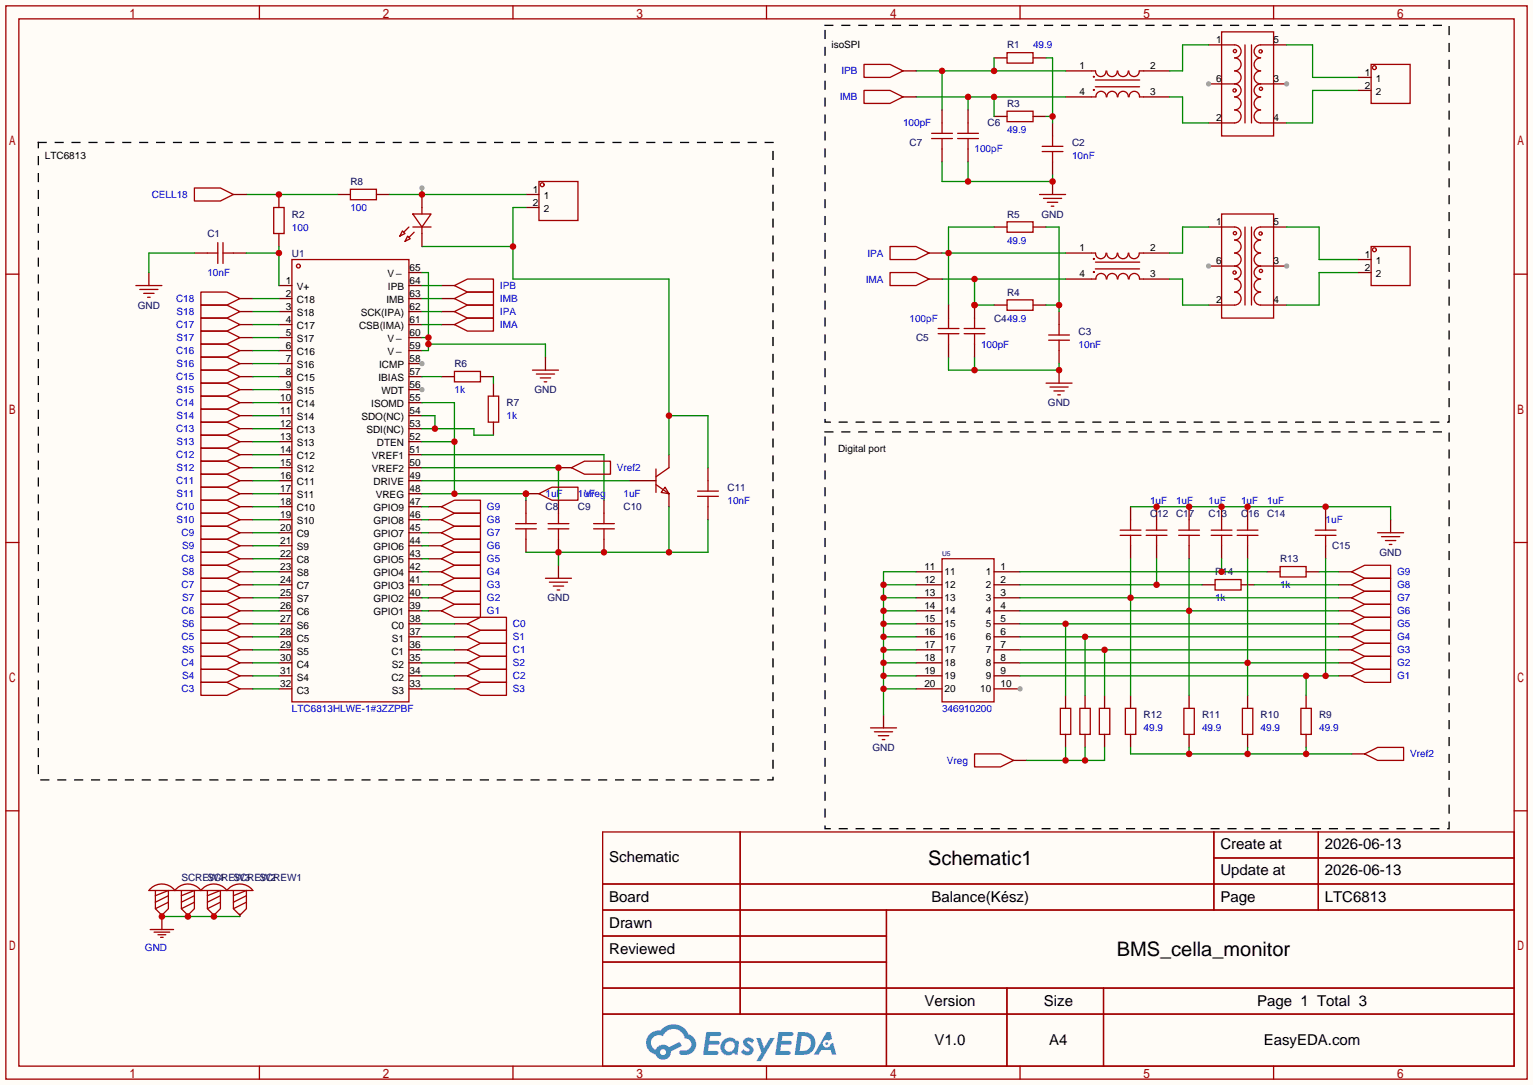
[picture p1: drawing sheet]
<svg xmlns="http://www.w3.org/2000/svg" width="299mm" height="212mm" viewBox="0 0 299 212" stroke-linecap="round" stroke-linejoin="round" font-family="sans-serif">
<path d="M0 0h299.5v211.8h-299.5z" fill="#fffcf7"/>
<g fill="none" stroke="#a10000" stroke-width=".25">
<path d="M1.1 1.1h297.2v209.6h-297.2zM3.7 3.7h292.1v204.5h-292.1zM50.7 1.1v2.6M100.2 1.1v2.6M149.7 1.1v2.6M199.3 1.1v2.6M248.8 1.1v2.6M1.1 53.5h2.6M295.8 53.5h2.5M1.1 105.9h2.6M295.8 105.9h2.5M1.1 158.3h2.6"/>
<path d="M295.8 158.3h2.5M117.7 162.4h178.1v45.8h-178.1zM117.7 172.6h178.1M117.7 177.7h178.1M144.6 162.4v35.6M173.2 177.7v30.5M237.1 162.4v15.3M237.1 167.5h58.7M257.5 162.4v15.3M117.7 182.8h55.5M117.7 192.9h178.1M117.7 187.8h55.5"/>
<path d="M117.7 198h178.1M196.7 192.9v15.3M215.6 192.9v15.3M50.7 208.2v2.5M100.2 208.2v2.5M149.7 208.2v2.5M199.3 208.2v2.5M248.8 208.2v2.5"/>
</g>
<g fill="#5487ff">
<path d="M145.5 202.8a1.3 1.3 0 0 1 1.8 .3l-.4 .6a.54 .54 0 0 0-.9-.2l.1 .2a1.58 1.58 0 0 1 1.1 1.6 1.43 1.43 0 0 1-2.5 .1l.5-.6a.64 .64 0 0 0 .5 .5 .64 .64 0 0 0 .7-.3l-.2-.2a1.35 1.35 0 0 1-.9-1.8z"/>
<path d="M147.7 202.7h.9l.7 1.9 1.1-1.9h.9l-2.7 4.5h-.9l1-1.7z"/>
<path d="M138 201.5h1.6a1.31 1.31 0 0 1 1.2 .2 .4 .4 0 0 1-.3 .6h-1.8l-.1 .9h1.6a.4 .4 0 0 1 .4 .4 .4 .4 0 0 1-.4 .4h-1.7l-.2 1.2h.8a1.23 1.23 0 0 1 1.2 .2 .39 .39 0 0 1-.3 .6h-2.7z"/>
<path d="M152.1 201.5h1.6a1.32 1.32 0 0 1 1.3 .2 .39 .39 0 0 1-.4 .6h-1.7l-.2 .9h1.7a.4 .4 0 0 1 .3 .4 .4 .4 0 0 1-.4 .4h-1.7l-.2 1.2h.8a1.23 1.23 0 0 1 1.2 .2 .39 .39 0 0 1-.3 .6h-2.7z"/>
<path d="M161.5 201.5h.7l.4 1.3-.7 .4a.75 .75 0 0 0-1.1 .3 .75 .75 0 0 0 .5 1 .75 .75 0 0 0 .9-.6l.6-.3 .6 2.4h-.9l-.2-1h-1.9l-.5 1h-.9z"/>
<path d="M155.9 201.5l-.7 4.5h1.5a2.27 2.27 0 0 0 2.6-2.3 2.27 2.27 0 0 0-2.7-2.2zM156.6 202.3a1.5 1.5 0 0 1 1.8 1.5 1.5 1.5 0 0 1-1.9 1.4h-.3z"/>
<path d="M141.3 203.1a1.6 1.6 0 0 0-.3 2.3 1.6 1.6 0 0 0 2.3 .2l.8 .4 .3-2.5-.2-.3h-.4a1.58 1.58 0 0 0-2.5-.1zM141.9 203.6a.99 .99 0 0 1 1.6 .3 .99 .99 0 0 1-.9 1.4 .94 .94 0 0 1-1-.5 .94 .94 0 0 1 .3-1.2z"/>
<path d="M126.9 201.9a2.37 2.37 0 0 0 1.2 4 1.54 1.54 0 0 0 1.7 1 1.54 1.54 0 0 0 1.3-1.6l2.1-1.1-.5-.8-2 1.1a1.57 1.57 0 0 0-2.6 .4 1.5 1.5 0 0 1-.8-2.1 1.5 1.5 0 0 1 2.2-.5 2.23 2.23 0 0 1 2.3-1.4 2.23 2.23 0 0 1 2 1.8 1.16 1.16 0 0 1 1.2 1.1 1.16 1.16 0 0 1-1 1.3h-.7a.47 .47 0 0 0-.6 .3 .47 .47 0 0 0 .4 .6 2.17 2.17 0 0 0 2.5-1 2.17 2.17 0 0 0-.3-2.7l-.8-.4a3.2 3.2 0 0 0-5.4-.7l-1.2 .1zM129 205.4a.58 .58 0 0 1 1.1 0 .58 .58 0 0 1-1.1 0z"/>
<circle cx="161.5" cy="203.8" r=".28"/>
</g>
<g fill="none" stroke="#a10000" stroke-width=".25">
<path d="M57 50.7h22.9v86.3h-22.9z"/>
<circle cx="58.3" cy="51.9" r=".38"/>
</g>
<g fill="none" stroke="#870000" stroke-width=".25">
<path d="M54.5 55.8h2.5M54.5 58.3h2.5M54.5 60.8h2.5M54.5 63.4h2.5M54.5 65.9h2.5M54.5 68.5h2.5M54.5 71h2.5M54.5 73.5h2.5M54.5 76.1h2.5M54.5 78.6h2.5M79.9 76.1h2.5M79.9 78.6h2.5"/>
<path d="M54.5 81.2h2.5M54.5 83.7h2.5M54.5 86.2h2.5M54.5 88.8h2.5M54.5 91.3h2.5M54.5 93.9h2.5M54.5 96.4h2.5M54.5 98.9h2.5M79.9 81.2h2.5M79.9 83.7h2.5M79.9 86.2h2.5M79.9 88.8h2.5"/>
<path d="M79.9 91.3h2.5M79.9 93.9h2.5M79.9 96.4h2.5M79.9 98.9h2.5M54.5 101.5h2.5M54.5 104h2.5M54.5 106.6h2.5M54.5 109.1h2.5M54.5 111.6h2.5M54.5 114.2h2.5M54.5 116.7h2.5M54.5 119.3h2.5"/>
<path d="M79.9 101.5h2.5M79.9 104h2.5M79.9 106.6h2.5M79.9 109.1h2.5M79.9 111.6h2.5M79.9 114.2h2.5M79.9 116.7h2.5M79.9 119.3h2.5M54.5 121.8h2.5M54.5 124.3h2.5M54.5 126.9h2.5M54.5 129.4h2.5"/>
<path d="M54.5 132h2.5M54.5 134.5h2.5M79.9 121.8h2.5M79.9 124.3h2.5M79.9 126.9h2.5M79.9 129.4h2.5M79.9 132h2.5M79.9 134.5h2.5"/>
</g>
<circle cx="82.4" cy="76.1" r=".51" fill="#999"/>
<path d="M79.9 73.5h2.5M79.9 71h2.5" fill="none" stroke="#870000" stroke-width=".25"/>
<circle cx="82.4" cy="71" r=".51" fill="#999"/>
<g fill="none" stroke="#870000" stroke-width=".25">
<path d="M79.9 58.3h2.5M79.9 55.8h2.5M79.9 53.2h2.5M79.9 68.5h2.5M79.9 65.9h2.5M79.9 63.4h2.5M79.9 60.8h2.5M194.2 111.6h5.1M194.2 114.2h5.1M194.2 116.7h5.1M194.2 119.3h5.1M194.2 121.8h5.1"/>
<path d="M194.2 124.3h5.1M194.2 126.9h5.1M194.2 129.4h5.1M194.2 132h5.1M194.2 134.5h5.1"/>
</g>
<path d="M184 109.1h10.2v27.9h-10.2z" fill="none" stroke="#a10000" stroke-width=".25"/>
<circle cx="199.3" cy="134.5" r=".51" fill="#999"/>
<g fill="none" stroke="#870000" stroke-width=".25">
<path d="M208.2 13.8h5M208.2 18.9h5M223.4 13.8h5.1M223.4 18.9h5.1M236.1 8.8h2.5M248.8 16.4h2.5M236.1 24h2.5M46.9 58.3h2.5M208.2 49.4h5M208.2 54.5h5M223.4 49.4h5.1M223.4 54.5h5.1"/>
<path d="M46.9 71h2.5M46.9 68.5h2.5M46.9 65.9h2.5M46.9 73.5h2.5M46.9 78.6h2.5M46.9 76.1h2.5M46.9 60.8h2.5M46.9 63.4h2.5M46.9 98.9h2.5M46.9 86.2h2.5M46.9 83.7h2.5M46.9 96.4h2.5"/>
<path d="M46.9 93.9h2.5M46.9 88.8h2.5M46.9 81.2h2.5M46.9 91.3h2.5M46.9 111.6h2.5M46.9 114.2h2.5M46.9 116.7h2.5M46.9 119.3h2.5M46.9 101.5h2.5M46.9 106.6h2.5M46.9 109.1h2.5M46.9 104h2.5"/>
<path d="M178.9 111.6h5.1M178.9 114.2h5.1M178.9 116.7h5.1M178.9 119.3h5.1M46.9 121.8h2.5M46.9 124.3h2.5M46.9 126.9h2.5M46.9 129.4h2.5M46.9 132h2.5M46.9 134.5h2.5M88.8 121.8h2.5M88.8 124.3h2.5"/>
<path d="M88.8 126.9h2.5M88.8 129.4h2.5M88.8 132h2.5M88.8 134.5h2.5M178.9 121.8h5.1M178.9 124.3h5.1M178.9 126.9h5.1M178.9 129.4h5.1M178.9 132h5.1M178.9 134.5h5.1"/>
</g>
<g fill="none" stroke="#a10000" stroke-width=".25">
<path d="M213.3 13.8h.7M214 16.9h8.6M214 15.6h8.6M214 13.9a1.01 1.01 0 0 0 1 1.1 1.01 1.01 0 0 0 1-1.1M216.1 18.9a1.01 1.01 0 0 0-1-1.1 1.01 1.01 0 0 0-1 1.1h-.8M216.2 13.9a1.01 1.01 0 0 0 1 1.1 1.01 1.01 0 0 0 1-1.1M216.2 18.9a1.01 1.01 0 0 1 1-1.1 1.01 1.01 0 0 1 1.1 1.1M218.4 13.9a1.01 1.01 0 0 0 1 1.1 1.01 1.01 0 0 0 1-1.1M218.4 18.9a1.01 1.01 0 0 1 1-1.1 1.01 1.01 0 0 1 1 1.1M220.5 13.9a1.01 1.01 0 0 0 1 1.1 1.01 1.01 0 0 0 1-1.1M220.6 18.9a1.01 1.01 0 0 1 1-1.1 1.01 1.01 0 0 1 1 1.1h.8M222.6 13.8h.8"/>
<path d="M238.6 6.2h10.2v20.3h-10.2zM238.6 8.8h2.6a1.27 1.27 0 0 1 1.2 1.2 1.27 1.27 0 0 1-1.2 1.3 1.27 1.27 0 0 1 1.2 1.3 1.27 1.27 0 0 1-1.2 1.2 1.27 1.27 0 0 1 1.2 1.3 1.27 1.27 0 0 1-1.2 1.3M238.6 16.4h2.6M241.2 16.4a1.27 1.27 0 0 1 1.2 1.3 1.27 1.27 0 0 1-1.2 1.2 1.27 1.27 0 0 1 1.2 1.3 1.27 1.27 0 0 1-1.2 1.3 1.27 1.27 0 0 1 1.2 1.2 1.27 1.27 0 0 1-1.2 1.3h-2.6M243.2 8.8v15.2M244.5 8.8v15.2M246.3 16.4a1.27 1.27 0 0 0-1.3 1.3 1.27 1.27 0 0 0 1.3 1.2 1.27 1.27 0 0 0-1.3 1.3 1.27 1.27 0 0 0 1.3 1.3 1.27 1.27 0 0 0-1.3 1.2 1.27 1.27 0 0 0 1.3 1.3h2.5M246.3 16.4h2.5M248.8 8.8h-2.5a1.27 1.27 0 0 0-1.3 1.2 1.27 1.27 0 0 0 1.3 1.3 1.27 1.27 0 0 0-1.3 1.3 1.27 1.27 0 0 0 1.3 1.2 1.27 1.27 0 0 0-1.3 1.3 1.27 1.27 0 0 0 1.3 1.3M39.2 57h5.1l2.6 1.3-2.6 1.3h-5.1zM39.2 59.6h5.1l2.6 1.2-2.6 1.3h-5.1zM213.3 54.5h.8"/>
<path d="M213.3 49.4h.7a1.01 1.01 0 0 0 1 1.1 1.01 1.01 0 0 0 1-1.1M214 52.5h8.6M214 51.2h8.6M214.1 54.5a1.01 1.01 0 0 1 1-1.1 1.01 1.01 0 0 1 1 1.1M216.2 49.4a1.01 1.01 0 0 0 1 1.1 1.01 1.01 0 0 0 1-1.1M216.2 54.5a1.01 1.01 0 0 1 1-1.1 1.01 1.01 0 0 1 1.1 1.1M218.4 49.4a1.01 1.01 0 0 0 1 1.1 1.01 1.01 0 0 0 1-1.1M218.4 54.5a1.01 1.01 0 0 1 1-1.1 1.01 1.01 0 0 1 1 1.1M220.6 54.5a1.01 1.01 0 0 1 1-1.1 1.01 1.01 0 0 1 1 1.1M222.6 54.5h.8M223.4 49.4h-.9a1.01 1.01 0 0 1-1 1.1 1.01 1.01 0 0 1-1-1.1M39.2 69.7h5.1l2.6 1.3-2.6 1.3h-5.1z"/>
<path d="M39.2 67.2h5.1l2.6 1.3-2.6 1.2h-5.1zM39.2 64.6h5.1l2.6 1.3-2.6 1.3h-5.1zM39.2 72.3h5.1l2.6 1.2-2.6 1.3h-5.1zM39.2 77.3h5.1l2.6 1.3-2.6 1.3h-5.1zM39.2 74.8h5.1l2.6 1.3-2.6 1.2h-5.1zM39.2 62.1h5.1l2.6 1.3-2.6 1.2h-5.1zM39.2 79.9h5.1l2.6 1.3-2.6 1.2h-5.1zM39.2 97.7h5.1l2.6 1.2-2.6 1.3h-5.1zM39.2 85h5.1l2.6 1.2-2.6 1.3h-5.1zM39.2 82.4h5.1l2.6 1.3-2.6 1.3h-5.1zM39.2 95.1h5.1l2.6 1.3-2.6 1.3h-5.1zM39.2 92.6h5.1l2.6 1.3-2.6 1.2h-5.1z"/>
<path d="M39.2 87.5h5.1l2.6 1.3-2.6 1.2h-5.1zM39.2 90h5.1l2.6 1.3-2.6 1.3h-5.1zM39.2 100.2h5.1l2.6 1.3-2.6 1.2h-5.1zM39.2 105.3h5.1l2.6 1.3-2.6 1.2h-5.1zM39.2 107.8h5.1l2.6 1.3-2.6 1.3h-5.1zM39.2 102.7h5.1l2.6 1.3-2.6 1.3h-5.1zM39.2 110.4h5.1l2.6 1.2-2.6 1.3h-5.1zM39.2 112.9h5.1l2.6 1.3-2.6 1.2h-5.1zM39.2 118h5.1l2.6 1.3-2.6 1.2h-5.1zM39.2 115.4h5.1l2.6 1.3-2.6 1.3h-5.1zM39.2 130.7h5.1l2.6 1.3-2.6 1.2h-5.1zM39.2 125.6h5.1l2.6 1.3-2.6 1.2h-5.1z"/>
<path d="M39.2 123.1h5.1l2.6 1.2-2.6 1.3h-5.1zM39.2 120.5h5.1l2.6 1.3-2.6 1.3h-5.1zM39.2 128.1h5.1l2.6 1.3-2.6 1.3h-5.1zM39.2 133.2h5.1l2.6 1.3-2.6 1.3h-5.1zM91.3 121.8l2.6-1.3h5v2.6h-5zM91.3 124.3l2.6-1.2h5v2.5h-5zM91.3 129.4l2.6-1.3h5v2.6h-5zM91.3 134.5l2.6-1.3h5v2.6h-5zM91.3 126.9l2.6-1.3h5v2.5h-5zM91.3 132l2.6-1.3h5v2.5h-5z"/>
<circle cx="213.7" cy="15" r=".08"/>
<circle cx="213.7" cy="17.6" r=".08"/>
<circle cx="241.2" cy="17.7" r=".32"/>
<circle cx="213.7" cy="50.5" r=".08"/>
<circle cx="213.7" cy="53.1" r=".08"/>
</g>
<g fill="none" stroke="#008700" stroke-width=".25">
<path d="M49.4 58.3h5.1M49.4 78.6h5.1M49.4 73.5h5.1M49.4 68.5h5.1M49.4 63.4h5.1M49.4 60.8h5.1M49.4 65.9h5.1M49.4 71h5.1M49.4 76.1h5.1M49.4 98.9h5.1M49.4 93.9h5.1M49.4 88.8h5.1"/>
<path d="M49.4 83.7h5.1M49.4 81.2h5.1M49.4 86.2h5.1M49.4 91.3h5.1M49.4 96.4h5.1M49.4 119.3h5.1M49.4 114.2h5.1M49.4 109.1h5.1M49.4 104h5.1M49.4 101.5h5.1M49.4 106.6h5.1M49.4 111.6h5.1"/>
<path d="M49.4 116.7h5.1M49.4 121.8h5.1M49.4 126.9h5.1M49.4 132h5.1M49.4 134.5h5.1M49.4 129.4h5.1M49.4 124.3h5.1M82.4 121.8h6.4M82.4 126.9h6.4M82.4 132h6.4M82.4 134.5h6.4M82.4 129.4h6.4"/>
<path d="M82.4 124.3h6.4"/>
</g>
<circle cx="251.3" cy="16.4" r=".51" fill="#999"/>
<path d="M236.1 16.4h2.5M248.8 8.8h2.5M248.8 24h2.5" fill="none" stroke="#870000" stroke-width=".25"/>
<circle cx="236.1" cy="16.4" r=".51" fill="#999"/>
<g fill="none" stroke="#a10000" stroke-width=".25">
<path d="M238.6 41.8h10.2v20.3h-10.2zM238.6 44.3h2.6a1.27 1.27 0 0 1 1.2 1.3 1.27 1.27 0 0 1-1.2 1.3 1.27 1.27 0 0 1 1.2 1.2 1.27 1.27 0 0 1-1.2 1.3 1.27 1.27 0 0 1 1.2 1.3 1.27 1.27 0 0 1-1.2 1.2M238.6 51.9h2.6M241.2 51.9a1.27 1.27 0 0 1 1.2 1.3 1.27 1.27 0 0 1-1.2 1.3 1.27 1.27 0 0 1 1.2 1.3 1.27 1.27 0 0 1-1.2 1.2 1.27 1.27 0 0 1 1.2 1.3 1.27 1.27 0 0 1-1.2 1.3h-2.6M243.2 44.3v15.3M244.5 44.3v15.3M246.3 51.9a1.27 1.27 0 0 0-1.3 1.3 1.27 1.27 0 0 0 1.3 1.3 1.27 1.27 0 0 0-1.3 1.3 1.27 1.27 0 0 0 1.3 1.2 1.27 1.27 0 0 0-1.3 1.3 1.27 1.27 0 0 0 1.3 1.3h2.5M246.3 51.9h2.5M248.8 44.3h-2.5a1.27 1.27 0 0 0-1.3 1.3 1.27 1.27 0 0 0 1.3 1.3 1.27 1.27 0 0 0-1.3 1.2 1.27 1.27 0 0 0 1.3 1.3 1.27 1.27 0 0 0-1.3 1.3 1.27 1.27 0 0 0 1.3 1.2"/>
<circle cx="241.2" cy="10" r=".32"/>
<circle cx="246.3" cy="10" r=".32"/>
<circle cx="246.3" cy="17.3" r=".32"/>
<circle cx="241.2" cy="53.2" r=".32"/>
</g>
<path d="M236.1 44.3h2.5M236.1 59.6h2.5M248.8 51.9h2.5" fill="none" stroke="#870000" stroke-width=".25"/>
<circle cx="251.3" cy="51.9" r=".51" fill="#999"/>
<path d="M236.1 51.9h2.5M248.8 59.6h2.5M248.8 44.3h2.5" fill="none" stroke="#870000" stroke-width=".25"/>
<circle cx="236.1" cy="51.9" r=".51" fill="#999"/>
<g fill="none" stroke="#a10000" stroke-width=".25">
<path d="M196.7 10.3h5.1v2h-5.1zM267.8 12.6h7.7v7.6h-7.7zM68.5 37h5v2h-5zM105.3 35.4h7.6v7.7h-7.6zM196.7 21.7h5.1v2h-5.1zM203.6 29.6h4M203.6 28.6h4M205.6 26.5v2.1M205.6 29.6v2M40.5 49.4h2M42.5 47.4v4M43.6 49.4h2"/>
<path d="M43.6 47.4v4M53.5 40.5h2v5.1h-2zM196.7 43.3h5.1v2h-5.1zM196.7 58.5h5.1v2.1h-5.1zM267.8 48.1h7.7v7.7h-7.7zM88.8 72.5h5.1v2h-5.1zM95.4 77.3h2v5.1h-2zM204.9 66.4h4M204.9 65.4h4M206.9 63.4v2M206.9 66.4v2.1M136.3 96.9h4"/>
<path d="M136.3 95.9h4M138.3 93.9v2M138.3 96.9v2M237.4 113.2h5v2h-5zM250.1 110.6h5v2h-5zM219.8 138.3h2.1v5.1h-2.1zM231.3 138.3h2v5.1h-2zM242.7 138.3h2v5.1h-2zM254.1 138.3h2.1v5.1h-2.1z"/>
<circle cx="268.5" cy="13.2" r=".38"/>
<circle cx="105.9" cy="36.1" r=".38"/>
<circle cx="241.2" cy="45.5" r=".32"/>
<circle cx="246.3" cy="45.6" r=".32"/>
<circle cx="246.3" cy="52.9" r=".32"/>
<circle cx="268.5" cy="48.8" r=".38"/>
</g>
<path d="M178.9 13.8h29.3M184 13.8v7.7M194.2 11.3v2.5M228.5 18.9h2.5v5.1h5.1M236.1 8.8h-5.1v5h-2.5M251.3 8.8h5.1v6.3h8.9M265.3 17.7h-8.9v6.3h-5.1M228.5 54.5h2.5v5.1h5.1M236.1 44.3h-5.1v5.1h-2.5M251.3 44.3h6.4v6.4h7.6M265.3 53.2h-7.6v6.4h-6.4" fill="none" stroke="#008700" stroke-width=".25"/>
<g fill="none" stroke="#870000" stroke-width=".25">
<path d="M194.2 11.3h2.5M201.8 11.3h2.5M265.3 15.1h2.5M265.3 17.7h2.5M54.5 38v2.5M65.9 38h2.6M73.5 38h2.6M102.7 38h2.6M194.2 22.7h2.5M201.8 22.7h2.5M205.6 24v2.5M205.6 31.6v2.6"/>
<path d="M38 49.4h2.5M45.6 49.4h2.5M54.5 45.6v2.5M102.7 40.5h2.6M194.2 44.3h2.5M194.2 59.6h2.5M201.8 44.3h2.5M201.8 59.6h2.5M265.3 50.7h2.5M265.3 53.2h2.5M86.2 73.5h2.6M93.9 73.5h2.5"/>
<path d="M96.4 74.8v2.5M206.9 60.8v2.6M206.9 68.5v2.5M96.4 82.4v2.6M138.3 91.3v2.6M138.3 98.9v2.6M234.8 114.2h2.6M242.4 114.2h2.6M247.5 111.6h2.6M255.1 111.6h2.6M220.9 135.8v2.5M232.3 135.8v2.5"/>
<path d="M243.7 135.8v2.5M255.1 135.8v2.5M220.9 143.4v2.5M232.3 143.4v2.5M243.7 143.4v2.5M255.1 143.4v2.5"/>
</g>
<g fill="#c00">
<circle cx="194.2" cy="13.8" r=".63"/>
<circle cx="184" cy="13.8" r=".63"/>
</g>
<path d="M178.9 18.9h29.3M189.1 18.9v2.6M194.2 18.9v3.8" fill="none" stroke="#008700" stroke-width=".25"/>
<g fill="#c00">
<circle cx="189.1" cy="18.9" r=".63"/>
<circle cx="194.2" cy="18.9" r=".63"/>
</g>
<path d="M204.3 11.3h1.3v12.7M204.3 22.7h1.3" fill="none" stroke="#008700" stroke-width=".25"/>
<circle cx="205.6" cy="22.7" r=".63" fill="#c00"/>
<path d="M205.6 35.4v2.6M29.1 53.2v2.6M206.9 72.3v2.5M109.1 110.4v2.5M271.7 101.5v2.5" fill="none" stroke="#870000" stroke-width=".25"/>
<g fill="none" stroke="#a10000" stroke-width=".25">
<path d="M203.1 38h5.1M203.8 38.7h3.6M204.6 39.5h2M26.5 55.8h5.1M27.3 56.5h3.6M28.1 57.3h2M28.8 58h.5M205.4 40.3h.5M204.3 74.8h5.1M205.1 75.6h3.6M205.9 76.3h2M206.6 77.1h.5"/>
<path d="M106.6 112.9h5M107.3 113.7h3.6M108.1 114.4h2M108.8 115.2h.5M269.1 104h5.1M269.9 104.8h3.5M270.6 105.5h2.1M271.4 106.3h.5"/>
</g>
<path d="M184 31.6v3.8h21.6v-1.2M189.1 31.6v3.8" fill="none" stroke="#008700" stroke-width=".25"/>
<g fill="#c00">
<circle cx="205.6" cy="35.4" r=".63"/>
<circle cx="189.1" cy="35.4" r=".63"/>
</g>
<path d="M184 49.4h24.2M194.2 44.3h-8.9v15.3" fill="none" stroke="#008700" stroke-width=".25"/>
<circle cx="185.3" cy="49.4" r=".63" fill="#c00"/>
<path d="M184 54.5h24.2M190.4 54.5v5.1h3.8" fill="none" stroke="#008700" stroke-width=".25"/>
<g fill="#c00">
<circle cx="190.4" cy="59.6" r=".63"/>
<circle cx="190.4" cy="54.5" r=".63"/>
</g>
<path d="M204.3 44.3h2.6v16.5M204.3 59.6h2.6" fill="none" stroke="#008700" stroke-width=".25"/>
<circle cx="206.9" cy="59.6" r=".63" fill="#c00"/>
<path d="M185.3 69.7v2.6h21.6v-1.3M190.4 69.7v2.6" fill="none" stroke="#008700" stroke-width=".25"/>
<g fill="#c00">
<circle cx="206.9" cy="72.3" r=".63"/>
<circle cx="190.4" cy="72.3" r=".63"/>
</g>
<path d="M188.3 65.2h4.1M188.3 64.1h4.1M190.4 62.1v2" fill="none" stroke="#a10000" stroke-width=".25"/>
<path d="M190.4 59.6v2.5M190.4 67.2v2.5" fill="none" stroke="#870000" stroke-width=".25"/>
<circle cx="190.4" cy="59.6" r=".63" fill="#c00"/>
<g fill="none" stroke="#a10000" stroke-width=".25">
<path d="M168.8 12.6h5.1l2.5 1.2-2.5 1.3h-5.1zM168.8 17.7h5.1l2.5 1.2-2.5 1.3h-5.1zM182 27.1h4.1M182 26h4.1M184 24v2M184 27.1v2M187.1 27.1h4M187.1 26h4M189.1 24v2M189.1 27.1v2M88.8 55.8l2.5-1.3h5.1v2.5h-5.1zM88.8 58.3l2.5-1.3h5.1v2.6h-5.1z"/>
<path d="M173.9 48.1h5l2.6 1.3-2.6 1.3h-5zM173.9 53.2h5l2.6 1.3-2.6 1.3h-5zM88.8 60.8l2.5-1.2h5.1v2.5h-5.1zM88.8 63.4l2.5-1.3h5.1v2.5h-5.1zM183.3 65.2h4M183.3 64.1h4M185.3 62.1v2M185.3 65.2v2M190.4 65.2v2"/>
</g>
<g fill="none" stroke="#870000" stroke-width=".25">
<path d="M176.4 13.8h2.5M176.4 18.9h2.5M184 21.5v2.5M184 29.1v2.5M189.1 21.5v2.5M189.1 29.1v2.5M86.2 55.8h2.6M86.2 58.3h2.6M181.5 49.4h2.5M181.5 54.5h2.5M185.3 59.6v2.5M86.2 60.8h2.6"/>
<path d="M86.2 63.4h2.6M185.3 67.2v2.5"/>
</g>
<path d="M82.4 58.3h3.8M82.4 55.8h3.8M82.4 60.8h3.8M82.4 63.4h3.8M82.4 73.5h3.8M82.4 83.7h10.2v1.3h3.8M82.4 81.2h2.6v2.5" fill="none" stroke="#008700" stroke-width=".25"/>
<circle cx="85" cy="83.7" r=".63" fill="#c00"/>
<path d="M82.4 53.2h1.3v15.3h-1.3M82.4 65.9h1.3M83.7 67.2h22.9v2.5" fill="none" stroke="#008700" stroke-width=".25"/>
<g fill="#c00">
<circle cx="83.7" cy="67.2" r=".63"/>
<circle cx="83.7" cy="65.9" r=".63"/>
</g>
<path d="M82.4 78.6h6.4v17.8M96.4 73.5v1.3M82.4 96.4h20.3v1.3M82.4 86.2h6.4" fill="none" stroke="#008700" stroke-width=".25"/>
<g fill="none" stroke="#870000" stroke-width=".25">
<path d="M106.6 69.7v2.6M102.7 97.7v2.5M109.1 97.7v2.5M118 97.7v2.5M220.9 98.9v2.6M225.9 98.9v2.6M232.3 98.9v2.6M238.6 98.9v2.6M243.7 98.9v2.6M259 98.9v2.6M102.7 105.3v2.5M109.1 105.3v2.5"/>
<path d="M118 105.3v2.5M220.9 106.6v2.5M225.9 106.6v2.5M232.3 106.6v2.5M238.6 106.6v2.5M243.7 106.6v2.5M259 106.6v2.5"/>
</g>
<g fill="none" stroke="#a10000" stroke-width=".25">
<path d="M104 72.3h5.1M104.8 73h3.5M105.5 73.8h2.1M106.3 74.5h.5M100.7 103.3h4.1M100.7 102.2h4.1M102.7 100.2v2M102.7 103.3v2M107.1 103.3h4M107.1 102.2h4M109.1 100.2v2M109.1 103.3v2"/>
<path d="M116 103.3h4M116 102.2h4M118 100.2v2M118 103.3v2M218.8 104.5h4.1M218.8 103.5h4.1M220.9 101.5v2M220.9 104.5v2.1M223.9 104.5h4.1M223.9 103.5h4.1M225.9 101.5v2M225.9 104.5v2.1"/>
<path d="M230.3 104.5h4M230.3 103.5h4M232.3 101.5v2M232.3 104.5v2.1M236.6 104.5h4.1M236.6 103.5h4.1M238.6 101.5v2M238.6 104.5v2.1M241.7 104.5h4M241.7 103.5h4M243.7 101.5v2M243.7 104.5v2.1"/>
<path d="M256.9 104.5h4.1M256.9 103.5h4.1M259 101.5v2M259 104.5v2.1"/>
</g>
<g fill="#c00">
<circle cx="102.7" cy="96.4" r=".63"/>
<circle cx="88.8" cy="96.4" r=".63"/>
<circle cx="88.8" cy="86.2" r=".63"/>
</g>
<path d="M82.4 48.1h17.8M102.7 40.5h-2.5v14h30.5v34.3M82.4 91.3h26.7v6.4M82.4 88.8h35.6v8.9M82.4 93.9h40.7M130.7 81.2h7.6v10.1" fill="none" stroke="#008700" stroke-width=".25"/>
<path d="M128.1 91.6v4.5M128.1 94.6l2.6 1.8M129.9 95.1l.8 1.3-1.5-.3zM130.7 91.3l-2.6 1.8" fill="none" stroke="#a10000" stroke-width=".25"/>
<path d="M123.1 93.9h5M130.7 88.8v2.5M130.7 96.4v2.5" fill="none" stroke="#870000" stroke-width=".25"/>
<g fill="#c00">
<circle cx="130.7" cy="81.2" r=".63"/>
<circle cx="100.2" cy="48.1" r=".63"/>
</g>
<path d="M130.7 98.9v8.9M109.1 107.8v2.6M138.3 101.5v6.3h-35.6" fill="none" stroke="#008700" stroke-width=".25"/>
<g fill="#c00">
<circle cx="130.7" cy="107.8" r=".63"/>
<circle cx="118" cy="107.8" r=".63"/>
<circle cx="109.1" cy="107.8" r=".63"/>
</g>
<path d="M48.1 49.4h6.4M54.5 48.1v7.7" fill="none" stroke="#008700" stroke-width=".25"/>
<circle cx="54.5" cy="49.4" r=".63" fill="#c00"/>
<path d="M48.1 38h17.8M38 49.4h-8.9v3.8" fill="none" stroke="#008700" stroke-width=".25"/>
<circle cx="54.5" cy="38" r=".63" fill="#c00"/>
<path d="M45.6 38h2.5M82.4 38v2.5M82.4 45.6v2.5" fill="none" stroke="#870000" stroke-width=".25"/>
<path d="M38 36.7h5.1l2.5 1.3-2.5 1.2h-5.1zM78.6 45.1l.5 .5-1 .5zM79.6 46.1l.5 .5-1 .5zM79.9 44.3l-1 1M80.6 41.8h3.6l-1.8 2.5zM80.6 44.3h3.6M80.9 45.3l-1 1.1M82.4 40.5v1.3M82.4 44.3v1.3" fill="none" stroke="#a10000" stroke-width=".25"/>
<path d="M76.1 38h26.6M82.4 36.7v1.3" fill="none" stroke="#008700" stroke-width=".25"/>
<circle cx="82.4" cy="38" r=".63" fill="#c00"/>
<circle cx="82.4" cy="36.7" r=".51" fill="#999"/>
<g fill="none" stroke="#870000" stroke-width=".25">
<path d="M83.7 98.9h2.5M109.1 91.3h2.5M83.7 111.6h2.5M83.7 101.5h2.5M83.7 114.2h2.5M83.7 104h2.5M83.7 116.7h2.5M83.7 119.3h2.5M83.7 106.6h2.5M83.7 109.1h2.5M261.5 111.6h2.5M261.5 114.2h2.5"/>
<path d="M261.5 116.7h2.5M261.5 119.3h2.5M261.5 121.8h2.5M261.5 124.3h2.5M261.5 126.9h2.5M261.5 129.4h2.5M261.5 132h2.5M264 147.2h2.6"/>
</g>
<g fill="none" stroke="#a10000" stroke-width=".25">
<path d="M86.2 98.9l2.6-1.2h5.1v2.5h-5.1zM86.2 101.5l2.6-1.3h5.1v2.5h-5.1zM86.2 104l2.6-1.3h5.1v2.6h-5.1zM86.2 106.6l2.6-1.3h5.1v2.5h-5.1zM86.2 109.1l2.6-1.3h5.1v2.6h-5.1zM86.2 111.6l2.6-1.2h5.1v2.5h-5.1zM86.2 114.2l2.6-1.3h5.1v2.5h-5.1zM86.2 116.7l2.6-1.3h5.1v2.6h-5.1zM86.2 119.3l2.6-1.3h5.1v2.5h-5.1zM264 111.6l2.6-1.2h5.1v2.5h-5.1zM264 114.2l2.6-1.3h5.1v2.5h-5.1zM264 116.7l2.6-1.3h5.1v2.6h-5.1z"/>
<path d="M264 119.3l2.6-1.3h5.1v2.5h-5.1zM264 121.8l2.6-1.3h5.1v2.6h-5.1zM264 124.3l2.6-1.2h5.1v2.5h-5.1zM264 126.9l2.6-1.3h5.1v2.5h-5.1zM264 129.4l2.6-1.3h5.1v2.6h-5.1zM264 132l2.6-1.3h5.1v2.5h-5.1zM266.6 147.2l2.5-1.3h5.1v2.6h-5.1z"/>
</g>
<path d="M82.4 98.9h1.3M82.4 101.5h1.3M82.4 104h1.3M82.4 106.6h1.3M82.4 109.1h1.3M82.4 111.6h1.3M82.4 114.2h1.3M82.4 116.7h1.3M82.4 119.3h1.3" fill="none" stroke="#008700" stroke-width=".25"/>
<circle cx="109.1" cy="91.3" r=".63" fill="#c00"/>
<path d="M111.6 91.3l2.6-1.3h5.1v2.6h-5.1z" fill="none" stroke="#a10000" stroke-width=".25"/>
<path d="M259 109.1v22.9M199.3 132h62.2M255.1 132v3.8" fill="none" stroke="#008700" stroke-width=".25"/>
<g fill="#c00">
<circle cx="255.1" cy="132" r=".63"/>
<circle cx="259" cy="132" r=".63"/>
</g>
<path d="M243.7 109.1v26.7M199.3 129.4h62.2" fill="none" stroke="#008700" stroke-width=".25"/>
<circle cx="243.7" cy="129.4" r=".63" fill="#c00"/>
<path d="M199.3 119.3h62.2M232.3 109.1v26.7" fill="none" stroke="#008700" stroke-width=".25"/>
<circle cx="232.3" cy="119.3" r=".63" fill="#c00"/>
<path d="M199.3 116.7h62.2M220.9 109.1v26.7" fill="none" stroke="#008700" stroke-width=".25"/>
<circle cx="220.9" cy="116.7" r=".63" fill="#c00"/>
<path d="M220.9 145.9v1.3h43.1M232.3 145.9v1.3M243.7 145.9v1.3M255.1 145.9v1.3" fill="none" stroke="#008700" stroke-width=".25"/>
<g fill="#c00">
<circle cx="255.1" cy="147.2" r=".63"/>
<circle cx="243.7" cy="147.2" r=".63"/>
<circle cx="232.3" cy="147.2" r=".63"/>
</g>
<path d="M199.3 114.2h35.5M225.9 109.1v5.1M245 114.2h16.5M257.7 111.6h3.8" fill="none" stroke="#008700" stroke-width=".25"/>
<circle cx="225.9" cy="114.2" r=".63" fill="#c00"/>
<path d="M199.3 111.6h48.2M238.6 109.1v2.5" fill="none" stroke="#008700" stroke-width=".25"/>
<circle cx="238.6" cy="111.6" r=".63" fill="#c00"/>
<path d="M207.1 138.3h2.1v5.1h-2.1zM210.9 138.3h2.1v5.1h-2.1zM214.8 138.3h2v5.1h-2z" fill="none" stroke="#a10000" stroke-width=".25"/>
<path d="M208.2 135.8v2.5M212 135.8v2.5M215.8 135.8v2.5M208.2 143.4v2.5M212 143.4v2.5M215.8 143.4v2.5" fill="none" stroke="#870000" stroke-width=".25"/>
<path d="M199.3 126.9h62.2M215.8 126.9v8.9" fill="none" stroke="#008700" stroke-width=".25"/>
<circle cx="215.8" cy="126.9" r=".63" fill="#c00"/>
<path d="M199.3 124.3h62.2M212 124.3v11.5" fill="none" stroke="#008700" stroke-width=".25"/>
<circle cx="212" cy="124.3" r=".63" fill="#c00"/>
<path d="M199.3 121.8h62.2M208.2 121.8v14" fill="none" stroke="#008700" stroke-width=".25"/>
<circle cx="208.2" cy="121.8" r=".63" fill="#c00"/>
<path d="M172.6 139.6v2.5" fill="none" stroke="#870000" stroke-width=".25"/>
<path d="M170.1 142.1h5M170.8 142.9h3.6M171.6 143.6h2M172.3 144.4h.5" fill="none" stroke="#a10000" stroke-width=".25"/>
<path d="M172.6 119.3h6.3M172.6 116.7h6.3M172.6 114.2h6.3M178.9 111.6h-6.3v28M172.6 134.5h6.3M172.6 132h6.3M172.6 129.4h6.3M172.6 126.9h6.3M172.6 124.3h6.3M172.6 121.8h6.3" fill="none" stroke="#008700" stroke-width=".25"/>
<g fill="#c00">
<circle cx="172.6" cy="134.5" r=".63"/>
<circle cx="172.6" cy="132" r=".63"/>
<circle cx="172.6" cy="129.4" r=".63"/>
<circle cx="172.6" cy="126.9" r=".63"/>
<circle cx="172.6" cy="124.3" r=".63"/>
<circle cx="172.6" cy="121.8" r=".63"/>
<circle cx="172.6" cy="119.3" r=".63"/>
<circle cx="172.6" cy="116.7" r=".63"/>
<circle cx="172.6" cy="114.2" r=".63"/>
</g>
<path d="M102.7 96.4h2.6M198 148.5h2.5" fill="none" stroke="#870000" stroke-width=".25"/>
<path d="M190.4 147.2h5.1l2.5 1.3-2.5 1.2h-5.1z" fill="none" stroke="#a10000" stroke-width=".25"/>
<circle cx="102.7" cy="96.4" r=".63" fill="#c00"/>
<path d="M105.3 96.4l2.5-1.3h5.1v2.6h-5.1z" fill="none" stroke="#a10000" stroke-width=".25"/>
<path d="M208.2 145.9v2.6M212 145.9v2.6M215.8 145.9v2.6h-15.3" fill="none" stroke="#008700" stroke-width=".25"/>
<g fill="#c00">
<circle cx="212" cy="148.5" r=".63"/>
<circle cx="208.2" cy="148.5" r=".63"/>
</g>
<path d="M220.9 98.9h50.8v2.6" fill="none" stroke="#008700" stroke-width=".25"/>
<g fill="#c00">
<circle cx="225.9" cy="98.9" r=".63"/>
<circle cx="232.3" cy="98.9" r=".63"/>
<circle cx="238.6" cy="98.9" r=".63"/>
<circle cx="243.7" cy="98.9" r=".63"/>
<circle cx="259" cy="98.9" r=".63"/>
</g>
<path d="M161.2 5h121.9v77.4h-121.9zM7.5 27.8h143.5v124.5h-143.5zM161.2 84.3h121.9v77.5h-121.9z" fill="none" stroke="#000" stroke-width=".25" stroke-dasharray="1.5 1.8"/>
<g fill="none" stroke="#a10000" stroke-width=".25">
<path d="M29.5 173.4a3.2 3.2 0 0 1 4.7 .5 3.2 3.2 0 0 1 5 0 3.2 3.2 0 0 1 5.1 0 3.2 3.2 0 0 1 5.1 0h-20.3zM30.4 173.9v3.5l1.2 1.3 1.3-1.3v-3.5l-2.5 1M31.6 178.9v2.6M32.9 174.9l-2.5 1.2M32.9 176.1l-2.5 1.3M35.4 173.9v3.5l1.3 1.3 1.3-1.3v-3.5l-2.6 1M38 174.9l-2.6 1.2M38 176.1l-2.6 1.3M40.5 173.9v3.5l1.3 1.3 1.3-1.3v-3.5l-2.6 1M43.1 174.9l-2.6 1.2M43.1 176.1l-2.6 1.3M45.6 173.9v3.5l1.3 1.3 1.2-1.3v-3.5l-2.5 1"/>
<path d="M48.1 174.9l-2.5 1.2M48.1 176.1l-2.5 1.3M29.3 181.5h4.6M30.1 182h3M30.9 182.5h1.5M31.4 183h.5"/>
</g>
<path d="M31.6 178.9h.1M31.6 178.4v.5M36.7 178.4v.5M41.8 178.4v.5M46.9 178.4v.5" fill="none" stroke="#870000" stroke-width=".25"/>
<path d="M31.6 178.9h15.3" fill="none" stroke="#008700" stroke-width=".25"/>
<g fill="#c00">
<circle cx="31.6" cy="178.9" r=".63"/>
<circle cx="36.7" cy="178.9" r=".63"/>
<circle cx="41.8" cy="178.9" r=".63"/>
</g>
<g font-size="3.9">
<text x="181.3" y="168.9">Schematic1</text>
<text x="218.2" y="186.7">BMS_cella_monitor</text>
</g>
<g font-size="2.9">
<text x="238.4" y="165.9">Create at</text>
<text x="258.8" y="165.9">2026-06-13</text>
<text x="119" y="168.4">Schematic</text>
<text x="238.4" y="170.9">Update at</text>
<text x="258.8" y="170.9">2026-06-13</text>
<text x="119" y="176">Board</text>
<text x="182" y="176">Balance(Kész)</text>
<text x="238.4" y="176">Page</text>
<text x="258.8" y="176">LTC6813</text>
<text x="119" y="181.1">Drawn</text>
<text x="119" y="186.2">Reviewed</text>
<text x="180.6" y="196.3">Version</text>
<text x="203.9" y="196.3">Size</text>
<text x="245.6" y="196.3">Page 1 Total 3</text>
<text x="182.6" y="204">V1.0</text>
<text x="205" y="204">A4</text>
<text x="246.9" y="204">EasyEDA.com</text>
</g>
<g font-size="2">
<text x="162.4" y="9.4">isoSPI</text>
<text x="237.5" y="8.4">1</text>
<text x="248.8" y="8.4">5</text>
<text x="210.9" y="13.5">1</text>
<text x="224.7" y="13.5">2</text>
<text x="237.5" y="16">6</text>
<text x="248.8" y="16">3</text>
<text x="266.6" y="14.8">1</text>
<text x="266.6" y="17.3">2</text>
<text x="268.8" y="16">1</text>
<text x="210.9" y="18.6">4</text>
<text x="224.7" y="18.6">3</text>
<text x="237.5" y="23.7">2</text>
<text x="248.8" y="23.7">4</text>
<text x="268.8" y="18.6">2</text>
<text x="8.8" y="31">LTC6813</text>
<text x="104.1" y="37.6">1</text>
<text x="104.1" y="40.2">2</text>
<text x="106.2" y="38.9">1</text>
<text x="106.2" y="41.4">2</text>
<text x="237.5" y="44">1</text>
<text x="248.8" y="44">5</text>
<text x="80" y="52.9">65</text>
<text x="210.9" y="49.1">1</text>
<text x="224.7" y="49.1">2</text>
<text x="237.5" y="51.6">6</text>
<text x="248.8" y="51.6">3</text>
<text x="266.6" y="50.3">1</text>
<text x="266.6" y="52.9">2</text>
<text x="268.8" y="51.6">1</text>
<text x="55.8" y="55.4">1</text>
<text x="55.8" y="57.9">2</text>
<text x="58" y="56.7">V+</text>
<text x="58" y="59.2">C18</text>
<text x="75.5" y="59.2">IMB</text>
<text x="75.7" y="54.1">V</text>
<text x="75.8" y="56.7">IPB</text>
<text x="80" y="57.9">63</text>
<text x="80" y="55.4">64</text>
<text x="210.9" y="54.1">4</text>
<text x="224.7" y="54.1">3</text>
<text x="237.5" y="59.2">2</text>
<text x="248.8" y="59.2">4</text>
<text x="268.8" y="54.1">2</text>
<text x="55.8" y="60.5">3</text>
<text x="55.8" y="63">4</text>
<text x="55.8" y="65.6">5</text>
<text x="58" y="61.8">S18</text>
<text x="58" y="64.3">C17</text>
<text x="70.1" y="64.3">CSB(IMA)</text>
<text x="70.5" y="61.8">SCK(IPA)</text>
<text x="80" y="65.6">60</text>
<text x="80" y="63">61</text>
<text x="80" y="60.5">62</text>
<text x="55.8" y="68.1">6</text>
<text x="55.8" y="70.6">7</text>
<text x="58" y="66.8">S17</text>
<text x="58" y="69.4">C16</text>
<text x="58" y="71.9">S16</text>
<text x="74.1" y="71.9">ICMP</text>
<text x="75.7" y="69.4">V</text>
<text x="75.7" y="66.8">V</text>
<text x="80" y="70.6">58</text>
<text x="80" y="68.1">59</text>
<text x="55.8" y="73.2">8</text>
<text x="55.8" y="75.7">9</text>
<text x="58" y="74.5">C15</text>
<text x="58" y="77">S15</text>
<text x="73.9" y="74.5">IBIAS</text>
<text x="74.5" y="77">WDT</text>
<text x="80" y="75.7">56</text>
<text x="80" y="73.2">57</text>
<text x="54.7" y="78.3">10</text>
<text x="54.7" y="80.8">11</text>
<text x="54.7" y="83.3">12</text>
<text x="58" y="79.5">C14</text>
<text x="58" y="82.1">S14</text>
<text x="70.6" y="82.1">SDO(NC)</text>
<text x="72.5" y="79.5">ISOMD</text>
<text x="80" y="83.3">53</text>
<text x="80" y="80.8">54</text>
<text x="80" y="78.3">55</text>
<text x="54.7" y="85.9">13</text>
<text x="54.7" y="88.4">14</text>
<text x="58" y="84.6">C13</text>
<text x="58" y="87.2">S13</text>
<text x="58" y="89.7">C12</text>
<text x="71.6" y="84.6">SDI(NC)</text>
<text x="72.6" y="89.7">VREF1</text>
<text x="73.6" y="87.2">DTEN</text>
<text x="80" y="88.4">51</text>
<text x="80" y="85.9">52</text>
<text x="163.7" y="88.2">Digital port</text>
<text x="54.7" y="91">15</text>
<text x="54.7" y="93.5">16</text>
<text x="58" y="92.2">S12</text>
<text x="58" y="94.8">C11</text>
<text x="72.6" y="92.2">VREF2</text>
<text x="73" y="94.8">DRIVE</text>
<text x="80" y="93.5">49</text>
<text x="80" y="91">50</text>
<text x="54.7" y="96">17</text>
<text x="54.7" y="98.6">18</text>
<text x="54.7" y="101.1">19</text>
<text x="58" y="97.3">S11</text>
<text x="58" y="99.9">C10</text>
<text x="73" y="99.9">GPIO9</text>
<text x="73.4" y="97.3">VREG</text>
<text x="80" y="101.1">46</text>
<text x="80" y="98.6">47</text>
<text x="80" y="96">48</text>
<text x="54.7" y="103.7">20</text>
<text x="54.7" y="106.2">21</text>
<text x="58" y="102.4">S10</text>
<text x="58" y="104.9">C9</text>
<text x="58" y="107.5">S9</text>
<text x="73" y="107.5">GPIO6</text>
<text x="73" y="104.9">GPIO7</text>
<text x="73" y="102.4">GPIO8</text>
<text x="80" y="106.2">44</text>
<text x="80" y="103.7">45</text>
<text x="54.7" y="108.7">22</text>
<text x="54.7" y="111.3">23</text>
<text x="54.7" y="113.8">24</text>
<text x="58" y="110">C8</text>
<text x="58" y="112.6">S8</text>
<text x="73" y="112.6">GPIO4</text>
<text x="73" y="110">GPIO5</text>
<text x="80" y="113.8">41</text>
<text x="80" y="111.3">42</text>
<text x="80" y="108.7">43</text>
<text x="180.6" y="111.3">11</text>
<text x="180.6" y="113.8">12</text>
<text x="184.5" y="112.3">11</text>
<text x="192.6" y="112.3">1</text>
<text x="195.5" y="111.3">1</text>
<text x="195.5" y="113.8">2</text>
<text x="54.7" y="116.4">25</text>
<text x="54.7" y="118.9">26</text>
<text x="58" y="115.1">C7</text>
<text x="58" y="117.6">S7</text>
<text x="73" y="117.6">GPIO2</text>
<text x="73" y="115.1">GPIO3</text>
<text x="80" y="118.9">39</text>
<text x="80" y="116.4">40</text>
<text x="180.6" y="116.4">13</text>
<text x="180.6" y="118.9">14</text>
<text x="184.5" y="114.8">12</text>
<text x="184.5" y="117.4">13</text>
<text x="184.5" y="119.9">14</text>
<text x="192.6" y="114.8">2</text>
<text x="192.6" y="117.4">3</text>
<text x="192.6" y="119.9">4</text>
<text x="195.5" y="116.4">3</text>
<text x="195.5" y="118.9">4</text>
<text x="54.7" y="121.4">27</text>
<text x="54.7" y="124">28</text>
<text x="58" y="120.2">C6</text>
<text x="58" y="122.7">S6</text>
<text x="58" y="125.3">C5</text>
<text x="73" y="120.2">GPIO1</text>
<text x="76.4" y="122.7">C0</text>
<text x="76.6" y="125.3">S1</text>
<text x="80" y="124">37</text>
<text x="80" y="121.4">38</text>
<text x="180.6" y="121.4">15</text>
<text x="180.6" y="124">16</text>
<text x="184.5" y="122.5">15</text>
<text x="184.5" y="125">16</text>
<text x="192.6" y="122.5">5</text>
<text x="192.6" y="125">6</text>
<text x="195.5" y="121.4">5</text>
<text x="195.5" y="124">6</text>
<text x="54.7" y="126.5">29</text>
<text x="54.7" y="129.1">30</text>
<text x="54.7" y="131.6">31</text>
<text x="58" y="127.8">S5</text>
<text x="58" y="130.3">C4</text>
<text x="76.4" y="127.8">C1</text>
<text x="76.6" y="130.3">S2</text>
<text x="80" y="131.6">34</text>
<text x="80" y="129.1">35</text>
<text x="80" y="126.5">36</text>
<text x="180.6" y="126.5">17</text>
<text x="180.6" y="129.1">18</text>
<text x="180.6" y="131.6">19</text>
<text x="184.5" y="127.5">17</text>
<text x="184.5" y="130.1">18</text>
<text x="192.6" y="127.5">7</text>
<text x="192.6" y="130.1">8</text>
<text x="195.5" y="126.5">7</text>
<text x="195.5" y="129.1">8</text>
<text x="195.5" y="131.6">9</text>
<text x="54.7" y="134.1">32</text>
<text x="58" y="132.9">S4</text>
<text x="58" y="135.4">C3</text>
<text x="76.4" y="132.9">C2</text>
<text x="76.6" y="135.4">S3</text>
<text x="80" y="134.1">33</text>
<text x="180.6" y="134.1">20</text>
<text x="184.5" y="132.6">19</text>
<text x="184.5" y="135.2">20</text>
<text x="191.5" y="135.2">10</text>
<text x="192.6" y="132.6">9</text>
<text x="195.5" y="134.1">10</text>
</g>
<g font-size="2" fill="#000080">
<text x="196.7" y="9.4">R1</text>
<text x="196.7" y="20.9">R3</text>
<text x="177.7" y="28.5">C7</text>
<text x="192.9" y="24.7">C6</text>
<text x="209.4" y="28.5">C2</text>
<text x="68.5" y="36.1">R8</text>
<text x="40.5" y="46.3">C1</text>
<text x="57" y="42.5">R2</text>
<text x="196.7" y="42.5">R5</text>
<text x="203.4" y="42.5">GND</text>
<text x="57" y="50.1">U1</text>
<text x="196.7" y="57.7">R4</text>
<text x="26.9" y="60.2">GND</text>
<text x="194.2" y="62.8">C449.9</text>
<text x="210.7" y="65.3">C3</text>
<text x="88.8" y="71.7">R6</text>
<text x="178.9" y="66.6">C5</text>
<text x="104.4" y="76.8">GND</text>
<text x="98.9" y="79.3">R7</text>
<text x="204.7" y="79.3">GND</text>
<text x="142.1" y="95.8">C11</text>
<text x="106.6" y="99.6">C8</text>
<text x="112.9" y="99.6">C9</text>
<text x="121.8" y="99.6">C10</text>
<text x="224.7" y="100.9">C12</text>
<text x="229.7" y="100.9">C17</text>
<text x="236.1" y="100.9">C13</text>
<text x="242.4" y="100.9">C16</text>
<text x="247.5" y="100.9">C14</text>
<text x="260.2" y="107.2">C15</text>
<text x="237.4" y="112.3">R14</text>
<text x="250.1" y="109.8">R13</text>
<text x="269.5" y="108.5">GND</text>
<text x="106.9" y="117.4">GND</text>
<text x="223.4" y="140.3">R12</text>
<text x="234.8" y="140.3">R11</text>
<text x="246.3" y="140.3">R10</text>
<text x="257.7" y="140.3">R9</text>
<text x="170.4" y="146.6">GND</text>
<text x="35.4" y="172">SCREW4</text>
<text x="40.5" y="172">SCREW3</text>
<text x="45.6" y="172">SCREW2</text>
<text x="50.7" y="172">SCREW1</text>
</g>
<g font-size="2" fill="#00f">
<text x="201.8" y="9.4">49.9</text>
<text x="164.4" y="14.5">IPB</text>
<text x="164" y="19.6">IMB</text>
<text x="176.4" y="24.7">100pF</text>
<text x="190.4" y="29.8">100pF</text>
<text x="196.7" y="26">49.9</text>
<text x="209.4" y="31">10nF</text>
<text x="29.6" y="38.7">CELL18</text>
<text x="68.5" y="41.2">100</text>
<text x="57" y="45">100</text>
<text x="196.7" y="47.5">49.9</text>
<text x="40.5" y="53.9">10nF</text>
<text x="169.4" y="50.1">IPA</text>
<text x="34.4" y="59">C18</text>
<text x="97.7" y="56.4">IPB</text>
<text x="97.7" y="59">IMB</text>
<text x="169.1" y="55.2">IMA</text>
<text x="34.4" y="64.1">C17</text>
<text x="34.5" y="61.5">S18</text>
<text x="97.7" y="61.5">IPA</text>
<text x="97.7" y="64.1">IMA</text>
<text x="177.7" y="62.8">100pF</text>
<text x="34.4" y="69.1">C16</text>
<text x="34.5" y="71.7">S16</text>
<text x="34.5" y="66.6">S17</text>
<text x="191.6" y="67.9">100pF</text>
<text x="210.7" y="67.9">10nF</text>
<text x="34.4" y="74.2">C15</text>
<text x="34.5" y="76.8">S15</text>
<text x="88.8" y="76.8">1k</text>
<text x="34.4" y="79.3">C14</text>
<text x="34.5" y="81.8">S14</text>
<text x="98.9" y="81.8">1k</text>
<text x="34.4" y="84.4">C13</text>
<text x="34.4" y="89.5">C12</text>
<text x="34.5" y="86.9">S13</text>
<text x="34.4" y="94.5">C11</text>
<text x="34.5" y="92">S12</text>
<text x="120.5" y="92">Vref2</text>
<text x="34.4" y="99.6">C10</text>
<text x="34.5" y="97.1">S11</text>
<text x="95.1" y="99.6">G9</text>
<text x="106.6" y="97.1">1uF</text>
<text x="112.9" y="97.1">1uF</text>
<text x="114.2" y="97.1">Vreg</text>
<text x="121.8" y="97.1">1uF</text>
<text x="142.1" y="98.3">10nF</text>
<text x="224.7" y="98.3">1uF</text>
<text x="229.7" y="98.3">1uF</text>
<text x="236.1" y="98.3">1uF</text>
<text x="242.4" y="98.3">1uF</text>
<text x="247.5" y="98.3">1uF</text>
<text x="34.5" y="102.2">S10</text>
<text x="35.5" y="104.7">C9</text>
<text x="35.6" y="107.2">S9</text>
<text x="95.1" y="102.2">G8</text>
<text x="95.1" y="104.7">G7</text>
<text x="95.1" y="107.2">G6</text>
<text x="259" y="102.2">1uF</text>
<text x="35.5" y="109.8">C8</text>
<text x="35.6" y="112.3">S8</text>
<text x="95.1" y="109.8">G5</text>
<text x="95.1" y="112.3">G4</text>
<text x="272.9" y="112.3">G9</text>
<text x="35.5" y="114.9">C7</text>
<text x="35.5" y="119.9">C6</text>
<text x="35.6" y="117.4">S7</text>
<text x="95.1" y="114.9">G3</text>
<text x="95.1" y="117.4">G2</text>
<text x="95.1" y="119.9">G1</text>
<text x="237.4" y="117.4">1k</text>
<text x="250.1" y="114.9">1k</text>
<text x="272.9" y="114.9">G8</text>
<text x="272.9" y="117.4">G7</text>
<text x="272.9" y="119.9">G6</text>
<text x="35.5" y="125">C5</text>
<text x="35.6" y="122.5">S6</text>
<text x="100.2" y="122.5">C0</text>
<text x="100.2" y="125">S1</text>
<text x="272.9" y="122.5">G5</text>
<text x="272.9" y="125">G4</text>
<text x="35.5" y="130.1">C4</text>
<text x="35.6" y="127.6">S5</text>
<text x="100.2" y="130.1">S2</text>
<text x="100.2" y="127.6">C1</text>
<text x="272.9" y="127.6">G3</text>
<text x="272.9" y="130.1">G2</text>
<text x="35.5" y="135.2">C3</text>
<text x="35.6" y="132.6">S4</text>
<text x="100.2" y="135.2">S3</text>
<text x="100.2" y="132.6">C2</text>
<text x="272.9" y="132.6">G1</text>
<text x="57" y="139">LTC6813HLWE-1#3ZZPBF</text>
<text x="184" y="139">346910200</text>
<text x="223.4" y="142.8">49.9</text>
<text x="234.8" y="142.8">49.9</text>
<text x="246.3" y="142.8">49.9</text>
<text x="257.7" y="142.8">49.9</text>
<text x="185" y="149.1">Vreg</text>
<text x="275.5" y="147.9">Vref2</text>
<text x="28.3" y="185.6">GND</text>
</g>
<text font-size="1.3" fill="#000080" x="184" y="108.5">U5</text>
</svg>
